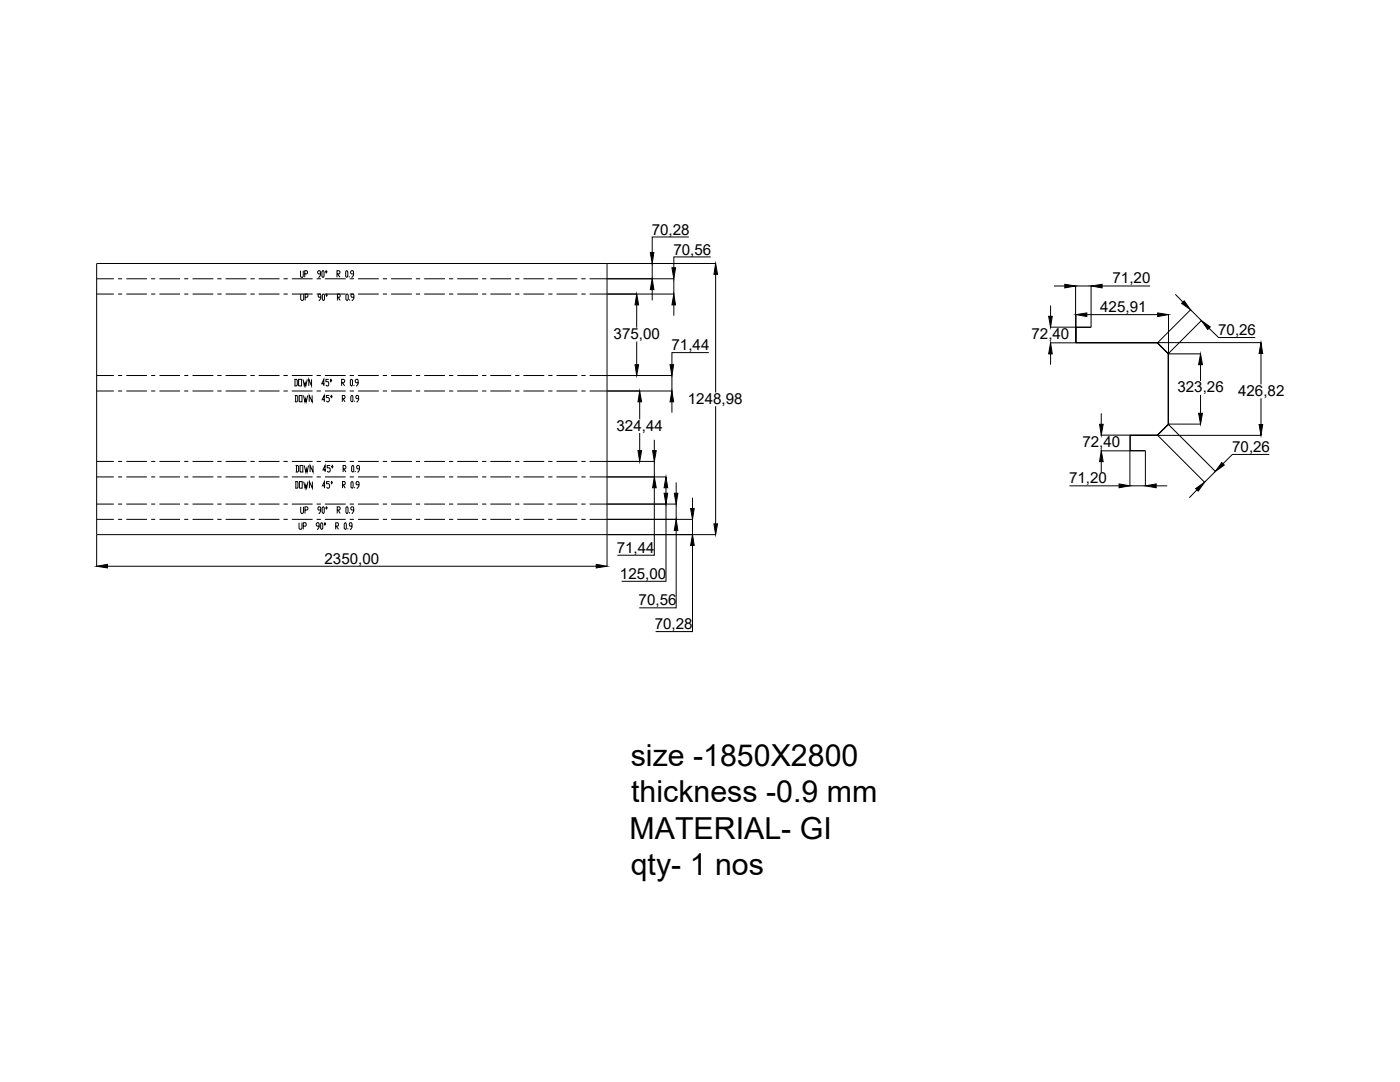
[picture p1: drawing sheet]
<svg xmlns="http://www.w3.org/2000/svg" width="279mm" height="216mm" viewBox="0 0 279 216" stroke-linecap="round" stroke-linejoin="round" font-family="sans-serif">
<!-- layer: 0 -->
<g fill="none" stroke="#000" stroke-width=".2">
<path d="M19.3 55.6h3.4M19.3 58.7h3.4M23.6 55.6h.8M23.6 58.7h.8M25.2 55.6h4.1M25.2 58.7h4.1M30.2 55.6h.8M30.2 58.7h.8M31.8 55.6h4.1M31.8 58.7h4.1M36.8 55.6h.8M36.8 58.7h.8"/>
<path d="M38.4 55.6h4.2M38.4 58.7h4.2M43.4 55.6h.8M43.4 58.7h.8M45 55.6h4.2M45 58.7h4.2M50 55.6h.8M50 58.7h.8M51.6 55.6h4.2M51.6 58.7h4.2M56.6 55.6h.8M56.6 58.7h.8"/>
<path d="M58.2 55.6h4.2M58.2 58.7h4.2M60 54v1.1l.1 .2h.3l.1-.2v-1.1M60 58.7v1l.2 .2h.2l.2-.2v-1M60.8 54.7h.4l.2-.3-.2-.4h-.4v1.3M60.9 59.3h.4l.2-.2-.2-.4h-.4v1.2M63.2 55.6h.8M63.2 58.7h.8M64 54.7h-.5l-.1-.3 .1-.4h.3l.2 .2v.7l-.3 .4h-.2M64 59.3h-.4l-.1-.2 .1-.4h.3l.1 .2v.6l-.4 .4M64.4 54l.3 .2v.9l-.2 .2-.3-.2v-.9zM64.5 58.7l.3 .2v.8l-.2 .2-.3-.2v-.8z"/>
<path d="M64.8 55.6h4.2M64.8 58.7h4.2M65.1 54l.2 .2-.2 .2-.1-.2zM65.2 58.7l.1 .2-.1 .2-.1-.2zM67.3 54.7h.4l.1-.3-.1-.4h-.4v1.3M67.3 59.3h.5l.1-.2-.1-.4h-.5v1.2M67.4 54.7l.4 .6M67.5 59.3l.4 .6M69.1 54l.3 .2v.9l-.2 .2-.2-.2v-.9zM69.2 58.7l.3 .2v.8l-.2 .2-.3-.2v-.8zM69.7 55.1v.2M69.8 59.7v.2"/>
<path d="M69.8 55.6h.8M69.8 58.7h.8M70.6 54.7h-.5l-.1-.3 .1-.4h.3l.2 .2v.7l-.5 .4M70.6 59.3h-.4l-.2-.2 .2-.4h.3l.1 .2v.6l-.3 .4h-.1M71.4 55.6h4.2M71.4 58.7h4.2M76.4 55.6h.8M76.4 58.7h.8M78 55.6h4.2M78 58.7h4.2M83 55.6h.8M83 58.7h.8"/>
<path d="M84.7 55.6h4.1M84.7 58.7h4.1M89.6 55.6h.9M89.6 58.7h.9M91.3 55.6h4.1M91.3 58.7h4.1M96.2 55.6h.9M96.2 58.7h.9M97.9 55.6h4.1M97.9 58.7h4.1M102.8 55.6h.9M102.8 58.7h.9"/>
<path d="M104.5 55.6h4.1M104.5 58.7h4.1M109.4 55.6h.9M109.4 58.7h.9M111.1 55.6h4.1M111.1 58.7h4.1M116 55.6h.9M116 58.7h.9M117.7 55.6h16.8M117.7 58.7h16.8M121.1 52.6v60.4M130.2 52.6v3"/>
<path d="M130.2 57.8v2.1M134.5 55.6v3.1M137.5 47.3h-7.3v3.1M141.8 51.3h-7.3v2.1M142.8 54.7v23.6M142.9 52.6h-123.6v60.4M210.3 57.1h2.2M214.7 57v11.3v-5.6M214.7 57.1h3M217.7 57v8.3l-2.9-.1-.1 .1M219.9 57.1h9.6M234.6 58.7l1.5 1.6"/>
<path d="M19.3 74.9h3.4M19.3 78h3.4M23.6 74.9h.8M23.6 78h.8M25.2 74.9h4.1M25.2 78h4.1M30.2 74.9h.8M30.2 78h.8M31.8 74.9h4.1M31.8 78h4.1M36.8 74.9h.8M36.8 78h.8"/>
<path d="M38.4 74.9h4.2M38.4 78h4.2M43.4 74.9h.8M43.4 78h.8M45 74.9h4.2M45 78h4.2M50 74.9h.8M50 78h.8M51.6 74.9h4.2M51.6 78h4.2M56.6 74.9h.8M56.6 78h.8"/>
<path d="M58.2 74.9h4.2M58.2 78h4.2M58.7 75.7h.5l.1 .2v.9l-.1 .2h-.5M58.8 78.9h.5l.1 .2v.9l-.1 .2h-.5M58.9 75.7v1.3M59 78.9v1.3M59.6 75.7h.6v1.3h-.6zM59.7 78.9h.6v1.3h-.6zM60.5 75.7l.2 1.3 .2-.6 .1 .6 .3-1.3M60.6 78.9l.3 1.3 .1-.7 .1 .7 .3-1.3M62.2 75.7v1.3l-.6-1.3v1.3M62.3 78.9v1.3l-.6-1.3v1.3"/>
<path d="M63.2 74.9h.8M63.2 78h.8M64.8 76.6h-.6l.4-.9v1.3M64.8 79.8h-.5l.4-.9v1.3M64.8 74.9h4.2M64.8 78h4.2M65.6 75.7h-.5v.5h.4l.1 .2-.1 .6h-.3l-.1-.2M65.7 78.9h-.6v.4h.5l.1 .2v.5l-.1 .2h-.3l-.2-.2M66 75.7l.2 .2-.2 .3-.1-.3zM66.2 78.9l.1 .2-.1 .2-.2-.2zM68.2 76.4h.4l.2-.2-.2-.5h-.4v1.3M68.3 79.5h.4l.2-.2-.2-.4h-.4v1.3"/>
<path d="M68.4 76.4l.4 .6M68.4 79.5l.5 .7M69.8 74.9h.8M69.8 78h.8M70 75.7l.3 .2v.9l-.1 .2-.3-.2v-.9zM70.2 78.9l.2 .2v.9l-.1 .2-.3-.2v-.9zM70.6 76.8v.2M70.7 80v.2M71.4 74.9h4.2M71.4 78h4.2M71.5 76.4h-.4l-.2-.2 .2-.5h.3l.1 .2v.7l-.4 .4M71.6 79.5h-.5l-.1-.2 .1-.4h.3l.2 .2v.7l-.3 .4h-.2"/>
<path d="M76.4 74.9h.8M76.4 78h.8M78 74.9h4.2M78 78h4.2M83 74.9h.8M83 78h.8M84.7 74.9h4.1M84.7 78h4.1M89.6 74.9h.9M89.6 78h.9M91.3 74.9h4.1M91.3 78h4.1"/>
<path d="M96.2 74.9h.9M96.2 78h.9M97.9 74.9h4.1M97.9 78h4.1M102.8 74.9h.9M102.8 78h.9M104.5 74.9h4.1M104.5 78h4.1M109.4 74.9h.9M109.4 78h.9M111.1 74.9h4.1M111.1 78h4.1"/>
<path d="M116 74.9h.9M116 78h.9M117.7 74.9h16.4M117.7 78h16.4M127.1 60.8v4.6M127.1 68.2v4.6M134.1 74.9v3.1M134.5 60.8v2.2M141.5 70.4h-7.4v2.4M209.6 65.3h8.1M209.7 61v2.1M209.7 65.3v.2"/>
<path d="M209.7 68.2v.2M209.7 70.6v2.2M214.7 65.4h.1M214.7 68.3l.1 .1h36.9M214.8 65.4h.1M214.8 68.3h.1M216.9 62.8h14.1M231 68.5h.1M231 68.5l2.2 2.1zM231 68.4h-21.4M233.1 70.6h.1M233.1 70.6h6.5"/>
<path d="M233.1 70.6v14M233.2 62.7v21.9M233.2 70.5v.1M237.6 61.8l2.2 2.2M237.6 61.8l-6.6 6.5M239.6 72.8v3.2M239.6 78.8v3.7M239.8 63.9l-6.6 6.6M241.3 65.5l1.9 1.9h7.3M251.7 70.5v6.2M251.7 79.5v5.2M19.3 92.1h3.4"/>
<path d="M19.3 95.2h3.4M23.6 92.1h.8M23.6 95.2h.8M25.2 92.1h4.1M25.2 95.2h4.1M30.2 92.1h.8M30.2 95.2h.8M31.8 92.1h4.1M31.8 95.2h4.1M36.8 92.1h.8M36.8 95.2h.8M38.4 92.1h4.2"/>
<path d="M38.4 95.2h4.2M43.4 92.1h.8M43.4 95.2h.8M45 92.1h4.2M45 95.2h4.2M50 92.1h.8M50 95.2h.8M51.6 92.1h4.2M51.6 95.2h4.2M56.6 92.1h.8M56.6 95.2h.8M58.2 92.1h4.2"/>
<path d="M58.2 95.2h4.2M58.9 96.1h.4l.2 .2v.9l-.2 .2h-.4M59 92.9h.4l.2 .2v.9l-.2 .2h-.4M59 96.1v1.3M59.2 92.9v1.3M59.8 96.1h.5v1.3h-.5zM59.9 92.9h.5v1.3h-.5zM60.6 96.1l.3 1.3 .1-.7 .2 .7 .3-1.3M60.7 92.9l.3 1.3 .2-.6 .1 .6 .3-1.3M62.3 96.1v1.3l-.5-1.3v1.3M62.5 92.9v1.3l-.6-1.3v1.3M63.2 92.1h.8"/>
<path d="M63.2 95.2h.8M64.8 92.1h4.2M64.8 95.2h4.2M64.9 96.9h-.6l.5-.8v1.3M65 93.8h-.5l.4-.9v1.3M65.8 96.1h-.6v.4h.4l.2 .2v.5l-.2 .2h-.3l-.1-.2M65.9 92.9h-.6v.4h.4l.2 .3v.4l-.2 .2h-.2l-.2-.2M66.2 96.1l.1 .2-.1 .2-.1-.2zM66.3 92.9l.1 .2-.1 .2-.1-.2zM68.4 96.7h.4l.1-.2-.1-.4h-.4v1.3M68.5 93.6h.4l.1-.3-.1-.4h-.4v1.3M68.5 96.7l.4 .7"/>
<path d="M68.6 93.6l.4 .6M69.8 92.1h.8M69.8 95.2h.8M70.2 96.1l.3 .2v.9l-.2 .2-.3-.2v-.9zM70.3 92.9l.3 .2v.9l-.1 .2-.3-.2v-.9zM70.8 97.2v.2M70.9 94v.2M71.4 92.1h4.2M71.4 95.2h4.2M71.7 96.7h-.5l-.1-.2 .1-.4h.3l.2 .2v.6l-.3 .5h-.2M71.7 93.6h-.4l-.1-.3 .1-.4h.3l.1 .2v.7l-.2 .4h-.2M76.4 92.1h.8"/>
<path d="M76.4 95.2h.8M78 92.1h4.2M78 95.2h4.2M83 92.1h.8M83 95.2h.8M84.7 92.1h4.1M84.7 95.2h4.1M89.6 92.1h.9M89.6 95.2h.9M91.3 92.1h4.1M91.3 95.2h4.1M96.2 92.1h.9"/>
<path d="M96.2 95.2h.9M97.9 92.1h4.1M97.9 95.2h4.1M102.8 92.1h.9M102.8 95.2h.9M104.5 92.1h4.1M104.5 95.2h4.1M109.4 92.1h.9M109.4 95.2h.9M111.1 92.1h4.1M111.1 95.2h4.1M116 92.1h.9"/>
<path d="M116 95.2h.9M117.7 92.1h12.9M117.7 95.2h15.3M127.7 80.2v3.5M127.7 86.4v3.5M130.6 97.3v13.5h-7.4M130.6 87.8v2.1M130.6 92.1v3.1M132.9 97.3v1.1M134.1 80.2v2.1M134.9 96.3v2.1M138.2 99.3v2.2"/>
<path d="M142.8 81.1v23.4M213.4 96.9h9.9M219.7 86.8h5.8M219.7 90h5.8M219.8 82.5v2.2M219.8 86.8v.2M219.8 89.7v.3M219.8 92.1v2.2M225.5 86.9v3l.1 .1M225.5 86.9v10.1M225.5 96.9h3.1M225.6 86.9h.1"/>
<path d="M225.6 89.9h.1M225.6 86.8l-.1 .1M228.6 90l-3-.1h3v7.1M230.7 96.9h2.2M231 86.8h.1M231 86.9l9.4 9.4M231.1 86.8l2-2.1 9.5 9.4M233.1 84.6h.1M233.1 84.6h6.5M233.2 84.7l-2.2 2.1-5.4 .1h26.1M233.2 84.6v.1M238.9 97.7l-1.6 1.6"/>
<path d="M242.6 94.1l-2.2 2.1M253.3 90.7h-7.4l-1.8 1.8M19.3 100.6h3.4M19.3 103.6h3.4M19.3 106.7h123.6M21.4 113h97.6M23.6 100.6h.8M23.6 103.6h.8M25.2 100.6h4.1M25.2 103.6h4.1M30.2 100.6h.8M30.2 103.6h.8"/>
<path d="M31.8 100.6h4.1M31.8 103.6h4.1M36.8 100.6h.8M36.8 103.6h.8M38.4 100.6h4.2M38.4 103.6h4.2M43.4 100.6h.8M43.4 103.6h.8M45 100.6h4.2M45 103.6h4.2M50 100.6h.8M50 103.6h.8"/>
<path d="M51.6 100.6h4.2M51.6 103.6h4.2M56.6 100.6h.8M56.6 103.6h.8M58.2 100.6h4.2M58.2 103.6h4.2M59.7 104.3v1.1l.1 .2h.3l.2-.2v-1.1M60 101.1v1.1l.1 .2h.3l.2-.2v-1.1M60.5 105h.5l.1-.2-.1-.5h-.5v1.3M60.9 101.8h.4l.2-.2-.2-.5h-.4v1.3M63.2 100.6h.8M63.2 103.6h.8"/>
<path d="M63.7 105h-.4l-.2-.2 .2-.5h.3l.1 .3v.6l-.4 .4M64 101.8h-.4l-.2-.2 .2-.5h.3l.1 .2v.7l-.3 .4h-.1M64.1 104.3l.3 .3v.8l-.2 .2-.2-.2zM64.5 101.1l.2 .2-.1 1.1-.3-.2v-.9zM64.8 104.3l.2 .3-.2 .2-.1-.2zM64.8 100.6h4.2M64.8 103.6h4.2M65.1 101.1l.2 .2-.2 .3-.1-.3zM67 105h.4l.1-.2-.1-.5h-.4v1.3M67.1 105l.4 .6M67.3 101.8h.4l.2-.2-.2-.5h-.4v1.3M67.5 101.8l.4 .6"/>
<path d="M68.9 104.3l.2 .3v.8l-.1 .2-.3-.2v-.8zM69.2 101.1l.3 .2-.2 1.1h-.1l-.2-.2v-.9zM69.4 105.4v.2M69.8 102.2v.2M69.8 100.6h.8M69.8 103.6h.8M70.3 105h-.5l-.1-.2 .1-.5h.3l.2 .3v.6l-.3 .4h-.2M70.6 101.8h-.4l-.2-.2 .2-.5h.3l.1 .2v.7l-.4 .4M71.4 100.6h4.2M71.4 103.6h4.2M76.4 100.6h.8M76.4 103.6h.8"/>
<path d="M78 100.6h4.2M78 103.6h4.2M83 100.6h.8M83 103.6h.8M84.7 100.6h4.1M84.7 103.6h4.1M89.6 100.6h.9M89.6 103.6h.9M91.3 100.6h4.1M91.3 103.6h4.1M96.2 100.6h.9M96.2 103.6h.9"/>
<path d="M97.9 100.6h4.1M97.9 103.6h4.1M102.8 100.6h.9M102.8 103.6h.9M104.5 100.6h4.1M104.5 103.6h4.1M109.4 100.6h.9M109.4 103.6h.9M111.1 100.6h4.1M111.1 103.6h4.1M116 100.6h.9M116 103.6h.9"/>
<path d="M117.7 100.6h17.3M117.7 103.6h20.5M132.9 100.6v15.4h-8.8M134.9 105.8v15.5h-7.3M134.9 100.6v3M138.2 108.8v17.2h-7.4M138.2 103.6v3.1"/>
</g>
<g fill="#000" stroke="#000" stroke-width=".2">
<path d="M130.2 55.6l.3 2.2h-.7zM129.8 50.4h.7l-.3 2.2zM134.1 53.4h.7l-.3 2.2zM142.8 52.6l.4 2.1h-.7zM212.5 56.7l2.2 .4-2.2 .3zM217.7 57.1l2.2-.4v.7zM126.7 72.8h.8l-.4 2.1zM127.1 58.7l.4 2.1h-.8zM133.7 72.8h.7l-.3 2.1zM134.5 58.7l.3 2.1h-.7zM209.3 63.1h.7l-.3 2.2zM209.7 68.4l.3 2.2h-.7z"/>
<path d="M214.7 62.8l2.2-.4v.8zM231 62.4l2.2 .4-2.2 .4zM235.8 60.5l.5-.5 1.3 1.8zM239.6 70.6l.4 2.2h-.8zM239.8 64l1.7 1.2-.5 .5zM251.7 68.4l.3 2.1h-.7zM127.3 89.9h.7l-.3 2.2zM127.7 78l.3 2.2h-.7zM130.2 89.9h.8l-.4 2.2zM130.6 95.2l.4 2.1h-.8zM132.9 95.2l.4 2.1h-.8zM132.5 98.4h.8l-.4 2.2z"/>
<path d="M134.1 78l.3 2.2h-.7zM134.6 98.4h.7l-.4 2.2zM219.4 84.7h.8l-.4 2.1zM219.8 90l.4 2.1h-.8zM223.3 96.6l2.2 .3-2.2 .4zM228.6 96.9l2.1-.3v.7zM238.6 97.5l1.8-1.3-1.3 1.8zM239.2 82.5h.8l-.4 2.1zM243.8 92.3l.5 .5-1.7 1.3zM251.3 84.7h.7l-.3 2.2zM19.3 113l2.1-.4v.7zM119 112.6l2.1 .4-2.1 .3z"/>
<path d="M134.9 103.6l.4 2.2h-.7zM137.8 101.5h.7l-.3 2.1zM138.2 106.7l.3 2.1h-.7zM142.5 104.5h.7l-.4 2.2z"/>
</g>
<g font-size="6.1">
<text x="125.9" y="152.8">size -1850X2800</text>
<text x="126" y="160.1">thickness -0.9 mm</text>
<text x="125.6" y="167.3">MATERIAL- GI</text>
<text x="125.9" y="174.6">qty- 1 nos</text>
</g>
<g font-size="3">
<text x="130.1" y="46.8">70,28</text>
<text x="134.4" y="50.8">70,56</text>
<text x="222" y="56.6">71,20</text>
<text x="219.6" y="62.3">425,91</text>
<text x="122.5" y="67.6">375,00</text>
<text x="134" y="69.8">71,44</text>
<text x="205.9" y="67.7">72,40</text>
<text x="243.1" y="66.8">70,26</text>
<text x="137.3" y="80.6">1248,98</text>
<text x="235" y="78.3">323,26</text>
<text x="247.1" y="79">426,82</text>
<text x="123" y="85.9">324,44</text>
<text x="216" y="89.2">72,40</text>
<text x="245.9" y="90.2">70,26</text>
<text x="213.3" y="96.4">71,20</text>
<text x="64.8" y="112.5">2350,00</text>
<text x="123.1" y="110.3">71,44</text>
<text x="123.7" y="115.5">125,00</text>
<text x="127.5" y="120.8">70,56</text>
<text x="130.7" y="125.5">70,28</text>
</g>
</svg>
